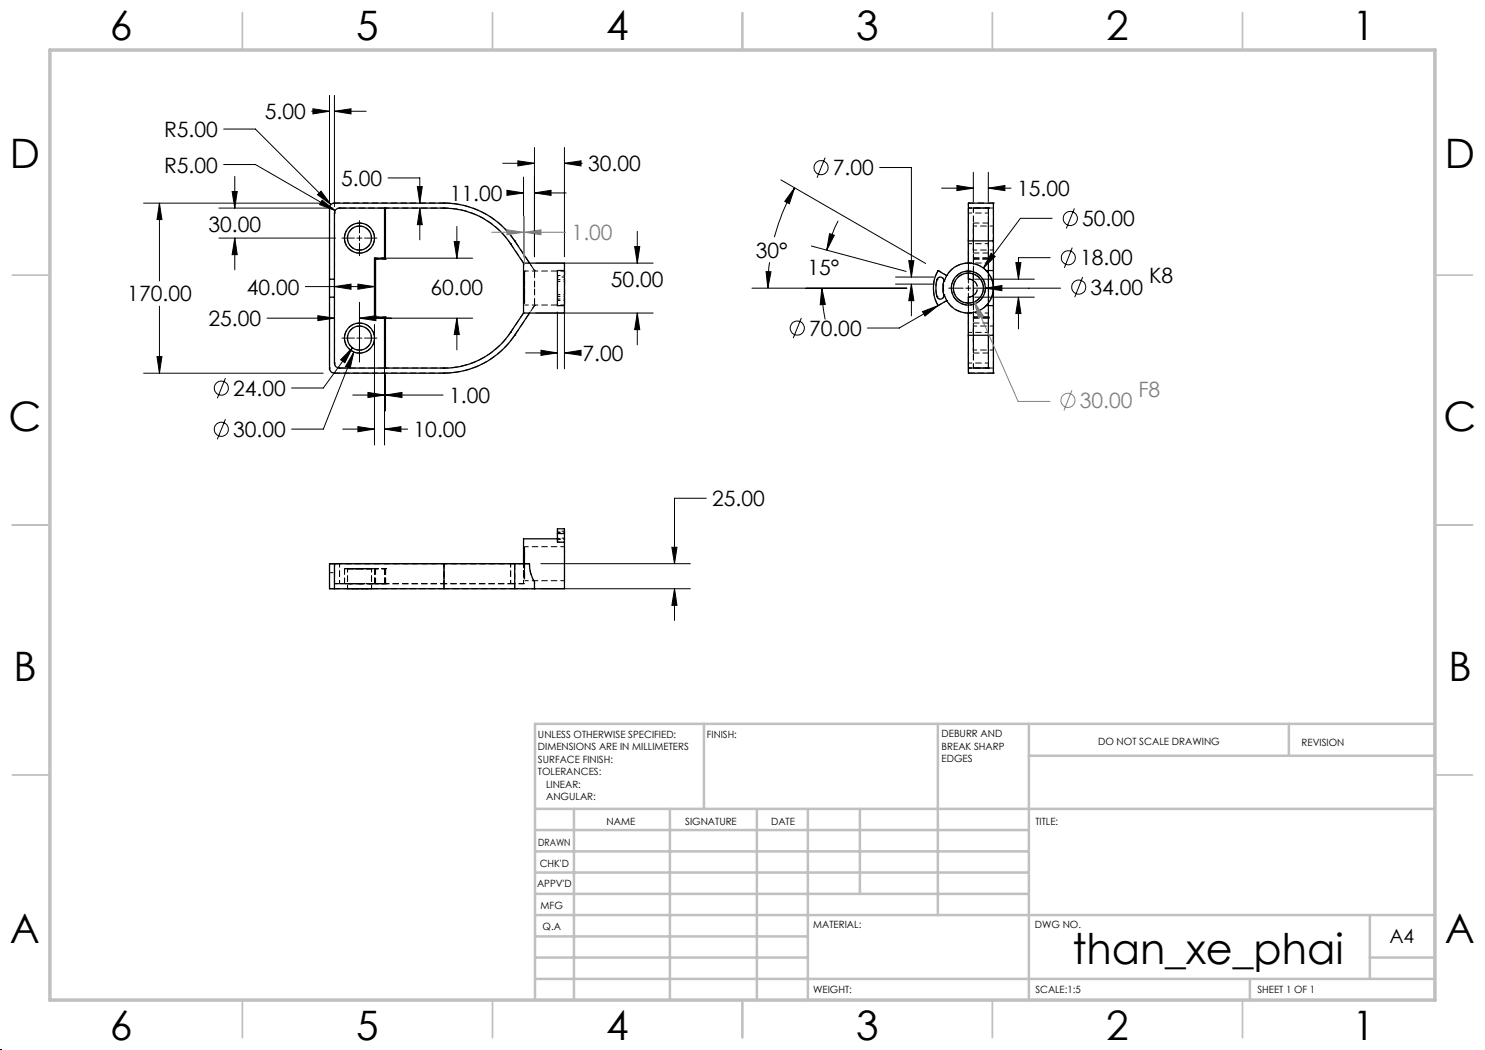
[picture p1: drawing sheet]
<svg xmlns="http://www.w3.org/2000/svg" width="297mm" height="210mm" viewBox="0 0 297 210" stroke-linecap="round" stroke-linejoin="round" font-family="sans-serif">
<g fill="none" stroke="#000" stroke-width=".2" stroke-dasharray="1.3 .6" stroke-dashoffset="-.1" stroke-linecap="butt">
<path d="M65.9 41.6v32M66.9 42.6v30M76.9 41.6h-9M103 48.2a17 17 0 0 0-14.2-7.6M103 48.2l3.9 5.9M111.5 55.9v3.4M112.9 55.9v3.4M187.4 55.9a6.5 6.5 0 0 0 0 3.4M189.4 55.1a5 5 0 0 0 0 5M193.7 48.7v-7.1M197.7 48.7v-7.1M197.7 42.6v30"/>
<path d="M198.7 41.6v32M67.9 73.6h9M88.8 74.6a17 17 0 0 0 14.2-7.6M106.9 61.1l-3.9 5.9M193.7 73.6v-7.1M197.7 73.6v-7.1M67.9 116.7h9M76.9 116.7h-9"/>
</g>
<g fill="none" stroke="#000" stroke-width=".2" stroke-dasharray="1.3 .6" stroke-dashoffset=".7" stroke-linecap="butt">
<path d="M71.9 44.6a3 3 0 0 0-2.6 4.4 3 3 0 0 0 5.1 .3 3 3 0 0 0-2.1-4.7h-.4M71.9 50a2.4 2.4 0 0 0 2.1-3.5 2.4 2.4 0 0 0-4.1-.3 2.4 2.4 0 0 0 1.7 3.8h.3M111.5 58.9h1.4M111.5 59.3h1.4M111.5 59.3v.5v-.9M111.5 56.3h1.4M111.5 55.9h1.4M111.5 56.3v-.9v.5M111.5 55.1h1.4M111.5 59.8h1.4M112.9 59.3v.5v-.9M112.9 56.3v-.9v.5"/>
<path d="M112.9 55.4h-1.4M193.7 54.6a3 3 0 0 1 2.6 4.4 3 3 0 0 1-5.1 .3 3 3 0 0 1 2.1-4.7h.4M193.7 55.8a1.8 1.8 0 0 1 1.8 1.8 1.8 1.8 0 0 1-1.8 1.8M71.9 64.6a3 3 0 0 0-2.6 4.4 3 3 0 0 0 5.1 .3 3 3 0 0 0-2.1-4.7h-.4M71.9 70a2.4 2.4 0 0 0 2.1-3.5 2.4 2.4 0 0 0-4.1-.3 2.4 2.4 0 0 0 1.7 3.8h.3M111.5 60.1h1.4M65.9 112.7v1.8v-1.8M66.9 112.7v1.8v-1.8M67.9 112.7h20.9M106.9 116.3a6.4 6.4 0 0 1-1-3.6M106.9 117.7v-1.4M106.9 116.3v1.4"/>
<path d="M111.5 108.4h1.4M111.5 108.4v-.7v.7M111.5 106.7h1.4M111.5 106.5h1.4M111.5 107.8h1.4M111.5 106.5v1.3M111.5 107.8v-1.3M112.9 117.7v-9.3M112.9 106.5v1.3M112.9 107.8v-1.3M112.9 106.2h-1.4M112.9 107.6h-1.4"/>
</g>
<g fill="none" stroke="#000" stroke-width=".2" stroke-dasharray="1.3 .6" stroke-dashoffset=".5" stroke-linecap="butt">
<path d="M88.8 41.6h-11.7M104.9 54.2v6.8v-6.8M111.5 54.1v1M112.9 54.1v1M112.9 54.2v6.8v-6.8M187.4 59.3a.7 .7 0 0 0 .9 .5 .7 .7 0 0 0 .5-.9M188.8 56.3a.7 .7 0 0 0-.5-.9 .7 .7 0 0 0-.9 .5M193.7 52.6h4M193.7 41.6h4M193.7 48.7h4M193.7 42.6h4M193.7 41.6v1"/>
<path d="M193.7 40.6v1M194.7 50h4M197.7 41.6v1M198.7 40.6v1M198.7 45.2h-4M75.1 63.4v-11.6M77.1 73.6h11.7M111.5 61.1v-1M112.9 61.1v-1M112.9 60.1v1M193.7 62.6h4M193.7 73.6h4"/>
<path d="M193.7 66.5h4M193.7 72.6h4M193.7 72.6v1M193.7 73.6v1M194.7 70h4M197.7 63.4v-11.6M197.7 72.6v1M198.7 73.6v1M198.7 65.2h-4M65.9 112.7h1M65.9 114.5h1M66.9 112.7v4"/>
<path d="M66.9 116.7h1M66.9 112.7h1M66.9 112.7h-1M66.9 117.7h-1M67.9 112.7v4M67.9 112.7h-1M67.9 116.7h-1M69.5 113.7v4M74.3 117.7v-4M77.1 116.7h11.7M88.8 112.7v4M88.8 116.7h-11.7"/>
<path d="M102.1 112.7v4M104.7 112.7v4M104.9 113.1v-3.8v6.8v-3M111.5 106.7v-1M112.9 106.7v-1M112.9 112.7v-3.4v6.8v-3.4"/>
</g>
<g fill="none" stroke="#000" stroke-width=".2" stroke-dasharray="1.3 .6" stroke-dashoffset=".3" stroke-linecap="butt">
<path d="M74.9 51.6v12M77.1 51.8v-10.2M104.7 54.6v6v-6M104.9 54.6v6v-6M111.5 56.3v2.6M112.9 56.3v2.6M188.8 56.3a5.1 5.1 0 0 0 0 2.6M193.7 54.6v-12M194.7 51.8v-10.2M194.7 50.6v-6v6M194.7 51.6v12M197.7 51.8v-10.2"/>
<path d="M197.7 44.6v6v-6M197.7 51.6v12M77.1 73.6v-10.2M193.7 72.6v-12M194.7 73.6v-10.2M194.7 70.6v-6v6M197.7 73.6v-10.2M197.7 64.6v6v-6M71.6 113.7h3.3h-6h2.7M102.1 116.7h2.6M102.1 112.7h2.6M104.7 116.7h-2.6"/>
</g>
<path d="M106.9 54.1l-1-1.5M105.9 62.6l1-1.5M111.5 106.7v1.7M112.9 106.7v1.7" fill="none" stroke="#000" stroke-width=".2" stroke-dasharray="1.3 .6" stroke-dashoffset=".9" stroke-linecap="butt"/>
<path d="M106.9 57.6v-3.5M106.9 54.1v3.5M106.9 57.6v3.5M187.6 54.1a7 7 0 0 0 0 7M194.7 56.1a1.8 1.8 0 0 1 0 3M106.9 61.1v-3.5" fill="none" stroke="#000" stroke-width=".2" stroke-dasharray="1.3 .6" stroke-dashoffset="-.2" stroke-linecap="butt"/>
<g fill="none" stroke="#000" stroke-width=".2" stroke-dasharray="1.3 .6" stroke-linecap="butt">
<path d="M77.1 41.6h-.2M104.9 54.6h-.2M111.5 55.1v5M193.7 40.6h5M193.7 41.6h5M76.9 73.6h.2M104.7 60.6h.2M193.7 74.6h5M193.7 73.6h5M65.9 112.7v5M66.9 112.7v5M76.9 113.7h.2"/>
<path d="M77.1 113.7h-.2M88.8 112.7v5M103 112.7v5M104.7 112.7v-5M104.7 115.7h.2M104.9 109.7h-.2M111.5 106.5v-.3v.3M111.5 107.8v-.2v.2M112.9 106.5v-.3v.3M112.9 107.8v-.2v.2"/>
</g>
<g fill="none" stroke="#000" stroke-width=".2" stroke-dasharray="1.3 .6" stroke-dashoffset=".4" stroke-linecap="butt">
<path d="M76.9 41.6v10M102.1 48.7a16 16 0 0 0-13.3-7.1M104.7 52.6v10M112.9 54.2h-8M193.7 54.2a3.4 3.4 0 0 0-3 5 3.4 3.4 0 0 0 5.8 .3 3.4 3.4 0 0 0-2.4-5.3h-.4M193.7 52.6a5 5 0 0 0-5 5 5 5 0 0 0 5 5M194.7 41.6v10M197.7 52.6v10M197.7 41.6v10M76.9 63.6v10M88.8 73.6a16 16 0 0 0 13.3-7.1M104.9 61h8"/>
<path d="M112.9 62.6v-10M194.7 63.6v10M197.7 63.6v10M71.9 116.7h-3h6h-3M71.9 113.7h3h-6h3M104.7 112.7v3v-6v3M104.9 112.7v-3v6v-3M104.9 116.1h8M112.9 109.3h-8"/>
</g>
<g fill="none" stroke="#000" stroke-width=".2" stroke-dasharray="1.3 .6">
<path d="M65.9 41.6h.1M66.9 40.6h.1M66.9 42.6h.1M67.9 41.6h.1M74.9 51.6h.1M75.1 51.8h.1M76.9 51.6h.1M76.9 41.6h.1M77.1 51.8h.1M77.1 41.6h.1M88.8 40.6h.1M88.8 41.6h.1"/>
<path d="M102.1 48.7h.1M103 48.2h.1M104.7 52.6h.1M104.9 54.2h.1M106.9 54.1h.1M187.4 59.3h.1M187.4 55.9h.1M187.6 54.1h.1M188.8 58.9h.1M188.8 56.3h.1M189.4 55.1h.1M193.7 52.6h.1"/>
<path d="M193.7 41.6h.1M193.7 40.6h.1M193.7 55.8h.1M193.7 59.4h.1M194.7 51.8h.1M194.7 41.6h.1M194.7 51.6h.1M197.7 41.6h.1M197.7 51.8h.1M197.7 51.6h.1M198.7 40.6h.1M65.9 73.6h.1"/>
<path d="M66.9 74.6h.1M66.9 72.6h.1M67.9 73.6h.1M74.9 63.6h.1M75.1 63.4h.1M76.9 63.6h.1M76.9 73.6h.1M77.1 63.4h.1M77.1 73.6h.1M88.8 74.6h.1M88.8 73.6h.1M102.1 66.5h.1"/>
<path d="M103 67h.1M104.7 62.6h.1M106.9 61.1h.1M187.6 61.1h.1M189.4 60.1h.1M193.7 62.6h.1M193.7 74.6h.1M193.7 73.6h.1M194.7 63.4h.1M194.7 73.6h.1M194.7 63.6h.1M197.7 73.6h.1"/>
<path d="M197.7 63.4h.1M197.7 63.6h.1M198.7 74.6h.1M65.9 112.7h.1M65.9 117.7h.1M66.9 116.7h.1M66.9 112.7h.1M74.9 113.7h.1M74.9 116.7h.1M75.1 113.7h.1M75.1 116.7h.1M76.9 116.7h.1"/>
<path d="M76.9 113.7h.1M77.1 116.7h.1M77.1 113.7h.1M104.7 116.7h.1M104.7 112.7h.1M106.9 117.7h.1M0 210h.1"/>
</g>
<g fill="none" stroke="#000" stroke-width=".2" stroke-dasharray="1.3 .6" stroke-dashoffset=".6" stroke-linecap="butt">
<path d="M75.1 51.8h2M76.9 51.6h-2M187.6 54.1l1.8 1M193.7 48.7v3.9M194.7 50v-4.8v4.8M197.3 54.1a5 5 0 0 0-3.6-1.5M197.7 52.6v-3.9M198.7 57.6a5 5 0 0 0-1.4-3.5M198.7 50v-4.8v4.8M74.9 63.6h2M77.1 63.4h-2M187.6 61.1l1.8-1"/>
<path d="M193.7 62.6a5 5 0 0 0 3.6-1.5M193.7 66.5v-3.9M194.7 70v-4.8v4.8M197.3 61.1a5 5 0 0 0 1.4-3.5M197.7 66.5v-3.9M198.7 70v-4.8v4.8M71.9 113.7h2.4h-4.8h2.4M71.9 117.7h2.4h-4.8h2.4M74.9 113.7h2M74.9 116.7h2M75.1 113.7h2M75.1 116.7h2"/>
<path d="M76.9 113.7h-2M76.9 116.7h-2M77.1 113.7h-2M77.1 116.7h-2M88.8 116.7h13.3M88.8 112.7h13.3M102.1 112.7h-13.3M102.1 116.7h-13.3M103 117.7h3.9M104.7 112.7h1.2M105.9 112.7h-1.2"/>
</g>
<path d="M66.9 40.6a1 1 0 0 0-1 1M67.9 41.6a1 1 0 0 0-1 1M65.9 73.6a1 1 0 0 0 1 1M66.9 72.6a1 1 0 0 0 1 1" fill="none" stroke="#000" stroke-width=".2" stroke-dasharray="1.3 .6" stroke-dashoffset=".8" stroke-linecap="butt"/>
<path d="M66.9 40.6h21.9M104.7 52.6l-2.6-3.9M193.7 41.6v14.2M193.7 59.4v14.2M66.9 74.6h21.9M102.1 66.5l2.6-3.9M66.9 112.7h21.9M66.9 117.7h21.9M103 112.7h-14.2M103 117.7h-14.2" fill="none" stroke="#000" stroke-width=".2" stroke-dasharray="1.3 .6" stroke-dashoffset=".2" stroke-linecap="butt"/>
<g fill="none" stroke="#000" stroke-width=".25">
<path d="M65.9 59.4v14.2a1.02 1.02 0 0 0 1 1h21.9a17 17 0 0 0 14.1-7.5l3-4.5M65.9 55.8v3.6M65.9 59.4h1M65.9 55.8h1M66.9 59.4v13.2a.96 .96 0 0 0 1 1h20.9a15.8 15.8 0 0 0 13.3-7.1l2.6-3.9M66.9 55.8v3.6M76.9 41.6v10h-2v12h2v10M77.1 41.6v10.2h-2v11.6h2v10.2M104.7 52.6v10M104.7 52.6h8.2v1.5M104.7 52.6l-2.6-3.9a15.9 15.9 0 0 0-13.3-7.1h-20.9a.96 .96 0 0 0-1 1v13.2M105.9 52.6l-3-4.4a17.1 17.1 0 0 0-14.1-7.6h-21.9a.96 .96 0 0 0-1 1v14.2"/>
<path d="M112.9 54.1h-1.4v7h1.4M112.9 54.1v7M187.5 55.7a.74 .74 0 0 1 1.1-.1 .74 .74 0 0 1 .1 1l-.1 1.7a.96 .96 0 0 1-.4 1.5l-.5-.1a4.8 4.8 0 0 1-.2-4zM187.6 54.1l1.7 1a5 5 0 0 1 7.6-1.3 5 5 0 0 1 0 7.7 5 5 0 0 1-7.6-1.4l-1.7 1a7.1 7.1 0 0 1 0-7zM193.7 48.2v-7.6h5v7.6M193.7 54.6v1.2l1 .3M193.7 48.2v4.4M193.7 48.2h5M194.7 59.1l-1 .3v1.2M194.7 54.8v5.7M197.2 54.1h1.5M198.7 48.2v18.9"/>
<path d="M112.9 61.1v1.5h-8.2M193.7 67.1v7.5h5v-7.5M193.7 67.1h5M193.7 62.6v4.5M197.2 61.1h1.5M66.9 112.7h-1v5h1M66.9 112.7v5M66.9 117.7h21.9M66.9 112.7h21.9M88.8 112.7h14.1M88.8 117.7h14.1M88.8 112.7v5"/>
<path d="M102.9 112.7h3a6 6 0 0 0 1 3.6v1.4M102.9 112.7v5M111.5 107.8h-6.8v4.9M111.5 106.7v-.9h1.4v.9M111.5 106.7v1.7h1.4M111.5 106.7h1.4M112.9 108.4v9.3h-10M112.9 106.7v1.7"/>
<circle cx="71.9" cy="47.6" r="2.99"/>
<circle cx="71.9" cy="47.6" r="2.4"/>
<circle cx="193.7" cy="57.6" r="2.99"/>
<circle cx="193.7" cy="57.6" r="3.4"/>
<circle cx="71.9" cy="67.6" r="2.99"/>
<circle cx="71.9" cy="67.6" r="2.4"/>
</g>
<g fill="none" stroke="#000" stroke-width=".2" stroke-dasharray="1.3 .6" stroke-dashoffset=".1" stroke-linecap="butt">
<path d="M194.7 51.8h3M194.7 41.6h3M194.7 51.6h3M194.7 54.8v-3M194.7 50.6h3M197.7 44.6h-3M194.7 63.4h3M194.7 73.6h3M194.7 63.6h3M194.7 63.4v-3M194.7 70.6h3M197.7 64.6h-3"/>
<path d="M68.9 113.7v3M74.9 113.7v3M74.9 116.7v-3M75.1 113.7v3M76.9 113.7v3M77.1 113.7v3M103 112.7h2.9"/>
</g>
<g fill="none" stroke="#000" stroke-width=".2">
<path d="M65.9 19.1v21.2M66.9 19.1v22.2M44.7 25.8h6.4l15.1 15.1M44.7 32.9h6.4l15.9 9.2M46.4 38.3h1l-.4 3.3zM47 35.3v6.3M62.3 22.3h3.6M62.6 21.8l3.3 .5-3.3 .5zM63.5 38.9l.7-.7 2 2.7zM66.9 22.3h6.3M66.9 22.3l3.3-.5v1zM77.6 35.6h6.4v5"/>
<path d="M83.5 37.3h1l-.5 3.3zM100.5 32.7h6.4M101.4 38.1l3.3 .5-3.3 .5zM101.7 38.6h3M103.6 32.2l3.3 .5-3.3 .5zM104.7 35.4v16M106.9 29.5v21.9M106.9 38.6h6.3M106.9 38.6l3.3-.5v1zM112.9 29.5v21.9M112.9 32.7h3.6M112.9 32.7l3.3-.5v1z"/>
<path d="M156.2 36l28.9 16.7M158.9 37.6l-1 3.1-.9-.4zM158.9 37.6a41.5 41.5 0 0 0-4 9.8M165 31.5l-1.6 4.1M175.9 33.5h6.4v21.9M188.3 37.6h6.4M191.4 37.1l3.3 .5-3.3 .5zM194.7 34.5v5.8M197.7 37.6l3.3-.5v1zM197.7 34.5v5.8M197.7 37.6h4.5M28.7 40.6h35.9"/>
<path d="M31.9 40.6v15.6M31.9 40.6l.5 3.3h-1zM43.8 47.6h23.3M43.8 41.6h22.8M47 47.6v6.4M47 47.6l.4 3.3h-1zM61.1 57.3h13.8M64.4 40l2.6 2.1-3.1-1.2zM66.9 57.3l3.3-.5v1zM68.4 47.6h2.5M71.4 47.6h1M71.6 56.8l3.3 .5-3.3 .5z"/>
<path d="M71.9 44.1v2.5M71.9 47.1v1M71.9 48.6v2.5M72.9 47.6h2.5M76.2 51.6h18.3M84 41.6v6.4M84 41.6l.5 3.3h-1zM90.8 48.3h1.1l-.5 3.3zM91.4 45.3v6.3M107.2 52.6h23.4M126.9 49.3h1.1l-.5 3.3zM127.5 46.3v6.3"/>
<path d="M150.4 57.6h31M153.2 54.3l1 .1-.6 3.2zM153.9 52.4l-.3 2.6v2.6M162.3 49.2l18.9 5.1M164.4 57.6l.7 3.3-1.1 .1zM164.4 57.6a30.9 30.9 0 0 0 .6 6.3M165.9 46.7l1 .4-1.6 3zM167.6 44.2a30 30 0 0 0-2.3 5.9M179.1 55.4h7.7M179.1 56.8h7.7M181.8 52.1h1l-.5 3.3zM182.3 56.8l.5 3.3h-1z"/>
<path d="M182.3 56.8v6.4M189.8 57.6h2.9M193.1 57.6h1.1M193.7 53.7v2.9M193.7 57.1v1M193.7 58.6v2.9M194.7 57.6h17.4M194.9 59.4h12M194.9 55.8h12M197.1 57.6l3.3-.5v1zM198.2 50.7l.8 .6-2.3 2.3zM203.2 52.5h1l-.5 3.3z"/>
<path d="M203.7 59.4l.5 3.3h-1zM203.7 59.4v6.4M210 51.5h-6.3v4.3M210.4 43.7h-6.3l-7.4 9.9M214.5 49.5l-1.6 4.1M214.9 41.7l-1.6 4M216.5 55.4l-1.6 4M28.7 74.6h35.9M31.4 71.3h1l-.5 3.3zM31.9 61.2v13.4M45.1 75.6l-1.6 4M53.4 63.6h13.5"/>
<path d="M63.6 63.1l3.3 .5-3.3 .5zM68.4 67.6h2.5M70.5 69.6l-5.8 8h-6.4M70.5 69.6l-1.5 3-.9-.6zM70.6 79h6.3M70.8 70.4l-6.1 15.4h-6.4M70.8 70.4l-.8 3.3-.9-.4zM71.4 67.6h1M71.9 60.5v11.9M71.9 63.6h22.6M71.9 63.6l3.3-.5v1zM72.9 67.6h2.5"/>
<path d="M73.6 78.5l3.3 .5-3.3 .5zM74.9 64.9v24.1M76.9 64.9v24.1M77.1 74.9v7.3M77.1 79h11.5M77.1 79l3.3-.5v1zM91.4 63.6v6.4M91.4 63.6l.5 3.3h-1.1zM105.1 70.6h6.4M107.2 62.6h23.4M108.2 70.1l3.3 .5-3.3 .5zM111.5 62.4v11.4"/>
<path d="M112.9 62.4v11.4M112.9 70.6h2.4M112.9 70.6l3.3-.5v1zM127.5 62.6l.5 3.3h-1.1zM127.5 62.6v6.4M160.3 63.6l-1.7 4M184.5 62.3l3.1-1.2-2.6 2.1zM187.6 61.1l-7.8 4.5h-6.3M45.1 83.8l-1.6 4.1M68.5 85.8h6.4M71.6 85.3l3.3 .5-3.3 .6zM76.9 85.8h4.6"/>
<path d="M76.9 85.8l3.3-.5v1.1zM141.3 99.7h-6.4v13M108.2 117.7h29.9M108.2 112.7h29.9M134.4 109.5h1l-.5 3.2zM134.9 117.7v6.4M134.9 117.7l.5 3.4h-1z"/>
<circle cx="164.2" cy="33.5" r="1.42"/>
<circle cx="213.7" cy="51.5" r="1.41"/>
<circle cx="214.1" cy="43.7" r="1.42"/>
<circle cx="215.8" cy="57.4" r="1.41"/>
<circle cx="44.3" cy="77.6" r="1.42"/>
<circle cx="159.5" cy="65.6" r="1.41"/>
<circle cx="44.3" cy="85.9" r="1.41"/>
</g>
<g fill="none" stroke="#808080" stroke-width=".2">
<path d="M98.4 46.5h6.3M101.4 46l3.3 .5-3.3 .4zM104.7 43.3v8.1M104.9 46.5l3.3-.5v.9zM104.9 43.3v9.6M104.9 46.5h8.2M194.9 60.4l1.8 2.8-1 .4zM194.9 60.4l8.7 19.9h6.4M214.4 78.1l-1.6 4"/>
<circle cx="213.6" cy="80.1" r="1.41"/>
</g>
<g fill="none" stroke="#c0c0c0" stroke-width=".35">
<path d="M48.5 2.5v7.5M98.5 2.5v7.5M148.5 2.5v7.5M198.5 2.5v7.5M248.5 2.5v7.5M2.5 55h7.5M287 55h7.5M2.5 105h7.5M287 105h7.5M2.5 155h7.5M287 155h7.5M48.5 200v7.5"/>
<path d="M98.5 200v7.5M148.5 200v7.5M198.5 200v7.5M248.5 200v7.5"/>
</g>
<g fill="none" stroke="#c0c0c0" stroke-width=".5">
<path d="M140.8 144.8v17M187.6 144.8v38.2M205.8 144.8v55.2M205.8 151.2h81.2M257.8 144.8v6.4M287 144.8h-180v55.2M107 161.8h180M107 178.8h98.8M107 174.5h98.8M107 170.3h98.8M107 166h98.8M114.8 161.8v38.2"/>
<path d="M134 161.8v38.2M151.4 161.8v38.2M161.6 161.8v38.2M172 161.8v17M107 195.8h180M107 191.5h54.6M107 187.3h54.6M107 183h180M250 195.8v4.2M274 191.5h13M274 183v12.8"/>
</g>
<path d="M10 10h277v190h-277z" fill="none" stroke="#c0c0c0" stroke-width=".7"/>
<path d="M31.9 40.6l.5 3.3h-1zM31.4 71.3h1l-.5 3.3zM127.5 62.6l.5 3.3h-1.1zM126.9 49.3h1.1l-.5 3.3zM66.9 22.3l3.3-.5v1zM62.6 21.8l3.3 .5-3.3 .5zM84 41.6l.5 3.3h-1zM83.5 37.3h1l-.5 3.3zM64.2 38.2l-.7 .7 2.7 2zM64.4 40l-.5 .9 3.1 1.2zM103.6 32.2l3.3 .5-3.3 .5zM112.9 32.7l3.3-.5v1zM106.9 38.6l3.3-.5v1zM101.4 38.1l3.3 .5-3.3 .5zM112.9 70.6l3.3-.5v1zM108.2 70.1l3.3 .5-3.3 .5zM47 47.6l.4 3.3h-1zM46.4 38.3h1l-.4 3.3zM71.9 63.6l3.3-.5v1zM63.6 63.1l3.3 .5-3.3 .5zM70.8 70.4l-1.7 2.9 .9 .4zM70.5 69.6l-2.4 2.4 .9 .6zM90.8 48.3h1.1l-.5 3.3zM91.4 63.6l.5 3.3h-1.1zM66.9 57.3l3.3-.5v1zM71.6 56.8l3.3 .5-3.3 .5zM73.6 78.5l3.3 .5-3.3 .5zM77.1 79l3.3-.5v1zM71.6 85.3l3.3 .5-3.3 .6zM76.9 85.8l3.3-.5v1.1zM198.2 50.7l-1.5 2.9 2.3-2.3zM197.1 57.6l3.3 .5v-1zM203.7 59.4l.5 3.3h-1zM203.2 52.5h1l-.5 3.3zM164.4 57.6l-.4 3.4 1.1-.1zM165.9 46.7l-.6 3.4 1.6-3zM181.8 52.1h1l-.5 3.3zM182.3 56.8l.5 3.3h-1zM153.2 54.3l.4 3.3 .6-3.2zM158.9 37.6l-1.9 2.7 .9 .4zM184.5 62.3l.5 .9 2.6-2.1zM197.7 37.6l3.3-.5v1zM191.4 37.1l3.3 .5-3.3 .5zM134.9 117.7l.5 3.4h-1zM134.4 109.5h1l-.5 3.2z" fill="#000"/>
<path d="M101.4 46l3.3 .5-3.3 .4zM104.9 46.5l3.3-.5v.9zM194.9 60.4l.8 3.2 1-.4z" fill="#808080"/>
<text font-size="8.5" x="214.5" y="192.7">than_xe_phai</text>
<g font-size="8.1">
<text x="22" y="8">6</text>
<text x="71.2" y="8">5</text>
<text x="121.2" y="8">4</text>
<text x="171.3" y="8">3</text>
<text x="221.3" y="8">2</text>
<text x="270.5" y="8">1</text>
<text x="2" y="33.6">D</text>
<text x="289" y="33.6">D</text>
<text x="1.7" y="86.1">C</text>
<text x="288.7" y="86.1">C</text>
<text x="2.7" y="136.1">B</text>
<text x="289.7" y="136.1">B</text>
<text x="2" y="188.6">A</text>
<text x="289" y="188.6">A</text>
<text x="22" y="208">6</text>
<text x="71.2" y="208">5</text>
<text x="121.2" y="208">4</text>
<text x="171.3" y="208">3</text>
<text x="221.3" y="208">2</text>
<text x="270.5" y="208">1</text>
</g>
<g font-size="4.2">
<text x="53" y="23.9">5.00</text>
<text x="32.8" y="27.4">R5.00</text>
<text x="32.8" y="34.5">R5.00</text>
<text x="117.6" y="34.3">30.00</text>
<text x="166.6" y="35.1">7.00</text>
<text x="68.2" y="37.2">5.00</text>
<text x="90" y="40.2">11.00</text>
<text x="203.4" y="39.2">15.00</text>
<text x="41.7" y="46.3">30.00</text>
<text x="216.4" y="45.2">50.00</text>
<text x="151.1" y="51.5">30°</text>
<text x="216" y="53.1">18.00</text>
<text x="49.4" y="58.9">40.00</text>
<text x="86.1" y="58.9">60.00</text>
<text x="122.2" y="57.3">50.00</text>
<text x="161.5" y="55">15°</text>
<text x="218.1" y="59">34.00</text>
<text x="229.8" y="56.7">K8</text>
<text x="25.5" y="60.3">170.00</text>
<text x="41.7" y="65.2">25.00</text>
<text x="161.8" y="67.2">70.00</text>
<text x="116.5" y="72.2">7.00</text>
<text x="46.6" y="79.2">24.00</text>
<text x="89.8" y="80.6">1.00</text>
<text x="46.6" y="87.4">30.00</text>
<text x="82.7" y="87.4">10.00</text>
<text x="142.4" y="101.2">25.00</text>
</g>
<g font-size="4.2" fill="#808080">
<text x="114.3" y="48">1.00</text>
<text x="215.9" y="81.6">30.00</text>
<text x="227.7" y="79.3">F8</text>
</g>
<text font-size="3.9" x="277.9" y="188.5">A4</text>
<g font-size="2">
<text x="107.6" y="147.6">UNLESS OTHERWISE SPECIFIED:</text>
<text x="141.4" y="147.6">FINISH:</text>
<text x="188.3" y="147.5">DEBURR AND</text>
<text x="188.3" y="150">BREAK SHARP</text>
<text x="219.6" y="149">DO NOT SCALE DRAWING</text>
<text x="260.3" y="149.2">REVISION</text>
<text x="107.6" y="150.1">DIMENSIONS ARE IN MILLIMETERS</text>
<text x="107.6" y="152.6">SURFACE FINISH:</text>
<text x="107.6" y="155.1">TOLERANCES:</text>
<text x="188.3" y="152.5">EDGES</text>
<text x="109.2" y="157.6">LINEAR:</text>
<text x="109.2" y="160.1">ANGULAR:</text>
<text x="121.3" y="165">NAME</text>
<text x="137" y="164.9">SIGNATURE</text>
<text x="154.2" y="164.9">DATE</text>
<text x="207.1" y="164.9">TITLE:</text>
<text x="107.6" y="169.1">DRAWN</text>
<text x="107.9" y="173.3">CHK'D</text>
<text x="107.4" y="177.4">APPV'D</text>
<text x="108.1" y="181.8">MFG</text>
<text x="108.5" y="186">Q.A</text>
<text x="162.6" y="185.5">MATERIAL:</text>
<text x="207" y="185.5">DWG NO.</text>
<text x="162.6" y="198.5">WEIGHT:</text>
<text x="207.1" y="198.6">SCALE:1:5</text>
<text x="251.5" y="198.6">SHEET 1 OF 1</text>
</g>
</svg>
